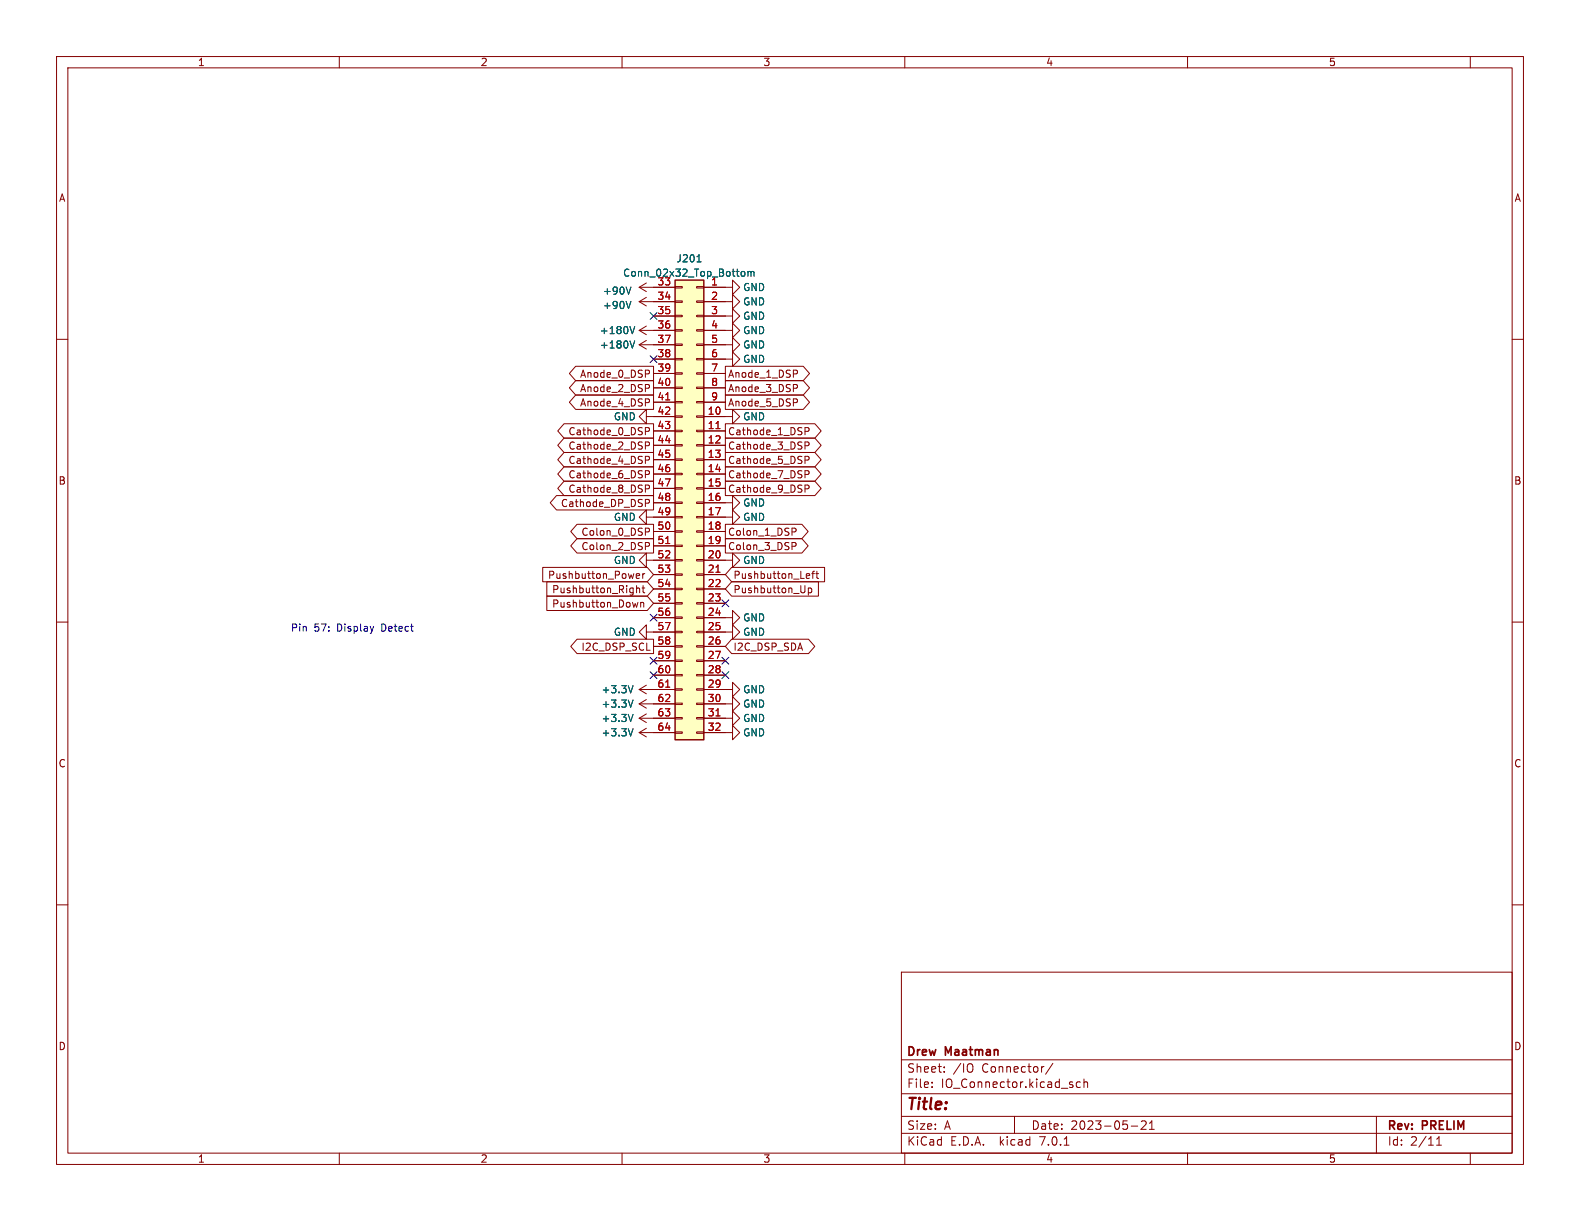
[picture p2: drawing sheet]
<svg xmlns="http://www.w3.org/2000/svg" width="279mm" height="216mm" viewBox="0 0 279 216" stroke-linecap="round" stroke-linejoin="round" font-family="sans-serif">
<g fill="none" stroke="#840000" stroke-width=".18">
<path d="M10 10h259.4v195.9h-259.4zM12 12h255.4v191.9h-255.4zM60 10v2M110 10v2M160 10v2M210 10v2M260 10v2M10 60h2M113 58.4l1.3 .8M113 58.4h6.4M113 53.3l1.3 .8M113 53.3h6.4"/>
<path d="M113 50.8h6.4M113 50.8l1.3 .8M114.3 57.7l-1.3 .7M114.3 52.6l-1.3 .7M114.3 50l-1.3 .8M115.6 55.9h3.8M119.4 58.3h1.2v.2h-1.2zM119.4 55.8h1.2v.2h-1.2zM119.4 53.2h1.2v.3h-1.2zM119.4 50.7h1.2v.2h-1.2zM123.2 58.3h1.3v.2h-1.3zM123.2 55.8h1.3v.2h-1.3z"/>
<path d="M123.2 53.2h1.3v.3h-1.3zM123.2 50.7h1.3v.2h-1.3zM124.5 55.9h5v1.3l1.3-1.3-1.3-1.3v1.3M124.5 58.4h5v1.3l1.3-1.3-1.3-1.2v1.2M124.5 53.3h5v1.3l1.3-1.3-1.3-1.2v1.2M124.5 50.8h5v1.3l1.3-1.3-1.3-1.3v1.3M267.4 60h2M99.7 74.9h15.9v2.6h-15.9l-1.1-1.3zM99.7 77.5h15.9v2.5h-15.9l-1.1-1.3zM101.8 67.3h13.8v2.6h-13.8l-1.1-1.3zM101.8 69.8h13.8v2.6h-13.8l-1.1-1.3zM101.8 64.8h13.8v2.5h-13.8l-1.1-1.3z"/>
<path d="M113 61l1.3 .7M113 61h6.4M114.1 75.6h.5l.3 .3-.2 .3-.6 .1M114.1 78.1h.5l.3 .3-.2 .4h-.6M114.3 73.7v-1.3l-1.3 1.3 1.3 1.2v-1.2h5.1M114.3 60.2l-1.3 .8M114.6 68l.3 .2-.1 .3-.2 .2M114.6 65.4l.3 .3-.1 .3-.2 .1M114.6 70.5l.3 .3-.1 .3-.2 .1M115.6 76.2h3.8M115.6 78.7h3.8M115.6 63.5h3.8"/>
<path d="M115.6 66h3.8M115.6 68.6h3.8M115.6 71.1h3.8M119.4 78.6h1.2v.3h-1.2zM119.4 76.1h1.2v.2h-1.2zM119.4 73.5h1.2v.3h-1.2zM119.4 71h1.2v.2h-1.2zM119.4 68.5h1.2v.2h-1.2zM119.4 65.9h1.2v.3h-1.2zM119.4 63.4h1.2v.2h-1.2zM119.4 60.8h1.2v.3h-1.2zM123.2 78.6h1.3v.3h-1.3z"/>
<path d="M123.2 76.1h1.3v.2h-1.3zM123.2 73.5h1.3v.3h-1.3zM123.2 71h1.3v.2h-1.3zM123.2 68.5h1.3v.2h-1.3zM123.2 65.9h1.3v.3h-1.3zM123.2 63.4h1.3v.2h-1.3zM123.2 60.8h1.3v.3h-1.3zM124.5 61h5v1.2l1.3-1.2-1.3-1.3v1.3M124.5 73.7h5v1.2l1.3-1.2-1.3-1.3v1.3M124.5 63.5h5v-1.3l1.3 1.3-1.3 1.3v-1.3M124.5 76.2h3.8M124.5 78.7h3.8"/>
<path d="M124.5 66h3.8M124.5 68.6h3.8M124.5 71.1h3.8M128.3 64.8h13.7l1.2 1.2-1.2 1.3h-13.7zM128.3 77.5h15.8l1.1 1.2-1.1 1.3h-15.8zM128.3 74.9h15.8l1.1 1.3-1.1 1.3h-15.8zM128.3 69.8h13.7l1.2 1.3-1.2 1.3h-13.7zM128.3 67.3h13.7l1.2 1.3-1.2 1.3h-13.7zM141 65.6v.4M141 68.1v.4M141 70.6v.5M142.4 75.6h.4l.3 .3-.1 .3-.6 .1"/>
<path d="M142.4 78.1h.4l.3 .3-.1 .4h-.6M98.4 87.6h17.2v2.6h-17.2l-1.1-1.3zM99.7 80h15.9v2.6h-15.9l-1.1-1.3zM99.7 82.5h15.9v2.6h-15.9l-1.1-1.3zM99.7 85.1h15.9v2.5h-15.9l-1.1-1.2zM102 95.2h13.6v2.6h-13.6l-1.1-1.3zM102 92.7h13.6v2.6h-13.6l-1.1-1.3zM114.1 80.7h.5l.3 .2-.2 .4-.6 .1M114.1 83.2h.5l.3 .3-.2 .3-.6 .1M114.1 85.8h.5l.3 .2-.2 .4h-.6M114.1 88.3h.5l.3 .3-.2 .3-.6 .1M114.1 93.4h.5l.3 .2-.2 .4-.6 .1"/>
<path d="M114.1 95.9h.5l.3 .3-.2 .3-.6 .1M114.3 99.1v-1.3l-1.3 1.3 1.3 1.2v-1.2h5.1M114.3 91.4v-1.2l-1.3 1.2 1.3 1.3v-1.3h5.1M115.6 81.3h3.8M115.6 83.8h3.8M115.6 86.4h3.8M115.6 88.9h3.8M115.6 94h3.8M115.6 96.5h3.8M119.4 98.9h1.2v.3h-1.2zM119.4 96.4h1.2v.2h-1.2zM119.4 93.9h1.2v.2h-1.2z"/>
<path d="M119.4 91.3h1.2v.3h-1.2zM119.4 88.8h1.2v.2h-1.2zM119.4 86.2h1.2v.3h-1.2zM119.4 83.7h1.2v.2h-1.2zM119.4 81.2h1.2v.2h-1.2zM123.2 98.9h1.3v.3h-1.3zM123.2 96.4h1.3v.2h-1.3zM123.2 93.9h1.3v.2h-1.3zM123.2 91.3h1.3v.3h-1.3zM123.2 88.8h1.3v.2h-1.3zM123.2 86.2h1.3v.3h-1.3zM123.2 83.7h1.3v.2h-1.3z"/>
<path d="M123.2 81.2h1.3v.2h-1.3zM124.5 91.4h5v1.3l1.3-1.3-1.3-1.2v1.2M124.5 99.1h5v1.2l1.3-1.2-1.3-1.3v1.3M124.5 88.9h5v1.3l1.3-1.3-1.3-1.3v1.3M124.5 81.3h3.8M124.5 83.8h3.8M124.5 86.4h3.8M124.5 94h3.8M124.5 96.5h3.8M128.3 95.2h13.5l1.1 1.3-1.1 1.3h-13.5zM128.3 82.5h15.8l1.1 1.3-1.1 1.3h-15.8zM128.3 85.1h15.8l1.1 1.3-1.1 1.2h-15.8z"/>
<path d="M128.3 92.7h13.5l1.1 1.3-1.1 1.3h-13.5zM128.3 80h15.8l1.1 1.3-1.1 1.3h-15.8zM140.1 95.9h.4l.3 .3-.1 .3-.6 .1M140.1 93.4h.4l.3 .2-.1 .4-.6 .1M142.4 83.2h.4l.3 .3-.1 .3-.6 .1M142.4 80.7h.4l.3 .2-.1 .4-.6 .1M142.4 85.8h.4l.3 .2-.1 .4h-.6M10 110h2M96 100.3h18.5l1.1 1.3-1.1 1.3h-18.5zM96.7 102.9h17.8l1.1 1.2-1.1 1.3h-17.8zM96.7 105.4h17.8l1.1 1.3-1.1 1.3h-17.8zM102 113h13.6v2.6h-13.6l-1.1-1.3z"/>
<path d="M112.5 101.9l.6-.2v-.2l-.4-.1-.2 .2 .1 .6h.5M112.6 104.1l.2-.1h.3v.8M112.6 103.5v1.3M112.8 106.5l-.2 .9-.3-.6M113.3 106.5v.9M113.3 106.6l.2-.1 .3 .1v.8M113.5 104h.5M113.7 101.4v.9M113.7 103.5v1.1l.3 .2M114 101.4l-.3 .3M114.3 111.8v1.2l-1.3-1.2 1.3-1.3v1.3h5.1M115.6 101.6h3.8"/>
<path d="M115.6 104.1h3.8M115.6 106.7h3.8M115.6 109.2h3.8M115.6 114.3h3.8M115.6 116.8h3.8M115.6 119.4h3.8M119.4 119.3h1.2v.2h-1.2zM119.4 116.7h1.2v.3h-1.2zM119.4 114.2h1.2v.2h-1.2zM119.4 111.6h1.2v.3h-1.2zM119.4 109.1h1.2v.2h-1.2zM119.4 106.6h1.2v.2h-1.2z"/>
<path d="M119.4 104h1.2v.3h-1.2zM119.4 101.5h1.2v.2h-1.2zM123.2 119.3h1.3v.2h-1.3zM123.2 116.7h1.3v.3h-1.3zM123.2 114.2h1.3v.2h-1.3zM123.2 111.6h1.3v.3h-1.3zM123.2 109.1h1.3v.2h-1.3zM123.2 106.6h1.3v.2h-1.3zM123.2 104h1.3v.3h-1.3zM123.2 101.5h1.3v.2h-1.3zM124.5 111.8h5v1.2l1.3-1.2-1.3-1.3v1.3M124.5 109.2h5v1.3l1.3-1.3-1.3-1.2v1.2"/>
<path d="M124.5 101.6h3.8M124.5 104.1h3.8M124.5 106.7h3.8M124.5 114.3h3.8M124.5 116.8h3.8M124.5 119.4h3.8M129.4 113h13.6l1.1 1.3-1.1 1.3h-13.6l-1.1-1.3zM129.4 100.3h16.4v2.6h-16.4l-1.1-1.3zM129.4 102.9h15.3v2.5h-15.3l-1.1-1.3zM142.9 104v1.2M142.9 104h.4l.2 .2-.1 .6h-.5M143.1 101.5l.1 .2-.6 .2"/>
<path d="M143.5 101.4h.5M144 101l-.3 .2v1.1M144.3 101.4h.5M144.5 101v1.1l.3 .2M267.4 110h2M113 127l1.3 .8M113 127h6.4M113 121.9l1.3 .8M113 121.9h6.4M113 124.5l1.3 .7M113 124.5h6.4M113 129.5l1.3 .8"/>
<path d="M113 129.5h6.4M114.3 126.2l-1.3 .8M114.3 121.2l-1.3 .7M114.3 123.7l-1.3 .8M114.3 128.8l-1.3 .7M119.4 129.4h1.2v.3h-1.2zM119.4 126.9h1.2v.2h-1.2zM119.4 124.3h1.2v.3h-1.2zM119.4 121.8h1.2v.2h-1.2zM123.2 129.4h1.3v.3h-1.3zM123.2 126.9h1.3v.2h-1.3zM123.2 124.3h1.3v.3h-1.3z"/>
<path d="M123.2 121.8h1.3v.2h-1.3zM124.5 124.5h5v1.2l1.3-1.2-1.3-1.3v1.3M124.5 127h5v1.3l1.3-1.3-1.3-1.3v1.3M124.5 129.5h5v1.3l1.3-1.3-1.3-1.2v1.2M124.5 121.9h5v1.3l1.3-1.3-1.3-1.2v1.2M10 160h2M267.4 160h2M159.4 171.9h108v32h-108zM159.4 197.4h108M159.4 193.4h108M159.4 187.4h108M164.8 192.2v.1"/>
<path d="M164.8 191.4v.1M167 189.5v.1M167 188.7v.1M172 188.3v1.1M179.4 197.4v3M186.2 188l-1.3 2M191 191.4l-.4-.1-.3 .3v.4l.2 .2h.5M191.7 191.4l.2-.1 .4 .1v.9M191.7 190.8v1.5M200 199.1h1.2M201.8 198.3l.6-.1 .2 .1 .1 .3-.9 1.1h.9M203.3 199.7h.8"/>
<path d="M203.3 198.6l.4-.4v1.5M243.4 197.4v6.5M60 203.9v2M110 203.9v2M159.4 200.4h108M160 203.9v2M188.2 202.5h.8M210 203.9v2M254 202.5h.9M254 201.4l.5-.4v1.5M260 203.9v2"/>
</g>
<g fill="none" stroke="#006464" stroke-width=".18">
<path d="M111.4 57.7l.4 1.3 .4-1.3M111.6 53.3l-.5 1.3M111.6 50.8l-.5 1.2M123.3 46.3h.7M131.2 48.1l.3-.1 .2 .2v.5l-.2 .1h-.3M132.3 48.1l.3-.1 .2 .2M132.3 48v.8M132.8 48.2l.2-.2 .3 .1v.7M132.8 48.2v.6M111.4 60.3l.4 1.2 .4-1.2M111.9 126.3l-.4 1.3M111.9 121.2l-.4 1.3"/>
<path d="M111.9 123.8l-.4 1.2M111.9 128.9l-.4 1.2"/>
</g>
<path d="M119.4 49.5h5.1v81.3h-5.1z" fill="#ffffc2" stroke="#ffffc2" stroke-width=".18"/>
<path d="M119.4 49.5h5.1v81.3h-5.1z" fill="none" stroke="#840000" stroke-width=".25"/>
<path d="M117.7 70.7h.7M126.6 75.8h.7M117.7 96.1h.7M126.6 101.2h.7M117.7 121.5h.7M126.6 126.6h.7" fill="none" stroke="#a90000" stroke-width=".18"/>
<path d="M66.1 110.8l-.3 .8" fill="none" stroke="#0000c2" stroke-width=".18"/>
<g fill="none" stroke="#000084" stroke-width=".18">
<path d="M115 55.3l1.2 1.2M116.2 55.3l-1.2 1.2M115 62.9l1.2 1.2M116.2 62.9l-1.2 1.2M115 118.8l1.2 1.2M115 116.2l1.2 1.2M115 108.6l1.2 1.2M116.2 118.8l-1.2 1.2M116.2 116.2l-1.2 1.2M116.2 108.6l-1.2 1.2M127.7 106.1l1.2 1.2M127.7 118.8l1.2 1.2"/>
<path d="M127.7 116.2l1.2 1.2M128.9 106.1l-1.2 1.2M128.9 118.8l-1.2 1.2M128.9 116.2l-1.2 1.2"/>
</g>
<text font-size="2.8" fill="#840000" x="160.4" y="196.7">Title:</text>
<g font-size="2.1" fill="#840000">
<text x="160.4" y="189.8">Sheet:</text>
<text x="160.4" y="187">Drew</text>
<text x="167.3" y="187">Maatman</text>
<text x="168.6" y="189.8">/IO</text>
<text x="173.6" y="189.8">Connector/</text>
<text x="160.4" y="192.5">File:</text>
<text x="166.4" y="192.5">IO_Connector.kicad_sch</text>
<text x="160.4" y="202.7">KiCad</text>
<text x="160.4" y="199.9">Size:</text>
<text x="167" y="199.9">A</text>
<text x="168.1" y="202.7">E.D.A.</text>
<text x="176.8" y="202.7">kicad</text>
<text x="182.4" y="199.9">Date:</text>
<text x="183.9" y="202.7">7.0.1</text>
<text x="189.3" y="199.9">2023-05-21</text>
<text x="245.4" y="200.1">Rev:</text>
<text x="245.4" y="202.7">Id:</text>
<text x="249.4" y="202.7">2/11</text>
<text x="251.6" y="200.1">PRELIM</text>
</g>
<g font-size="1.8" fill="#840000">
<text x="35" y="11.8">1</text>
<text x="85" y="11.8">2</text>
<text x="135" y="11.8">3</text>
<text x="185" y="11.8">4</text>
<text x="235" y="11.8">5</text>
<text x="10.4" y="35.8">A</text>
<text x="267.8" y="35.8">A</text>
<text x="102.4" y="69.5">Anode_2_DSP</text>
<text x="102.4" y="67">Anode_0_DSP</text>
<text x="128.7" y="67">Anode_1_DSP</text>
<text x="128.7" y="69.5">Anode_3_DSP</text>
<text x="100.4" y="77.1">Cathode_0_DSP</text>
<text x="102.4" y="72">Anode_4_DSP</text>
<text x="128.7" y="77.1">Cathode_1_DSP</text>
<text x="128.7" y="72">Anode_5_DSP</text>
<text x="100.4" y="79.7">Cathode_2_DSP</text>
<text x="100.4" y="82.2">Cathode_4_DSP</text>
<text x="128.7" y="82.2">Cathode_5_DSP</text>
<text x="128.7" y="79.7">Cathode_3_DSP</text>
<text x="10.3" y="85.8">B</text>
<text x="99.1" y="89.8">Cathode_DP_DSP</text>
<text x="100.4" y="84.7">Cathode_6_DSP</text>
<text x="100.4" y="87.3">Cathode_8_DSP</text>
<text x="128.7" y="84.7">Cathode_7_DSP</text>
<text x="128.7" y="87.3">Cathode_9_DSP</text>
<text x="267.7" y="85.8">B</text>
<text x="102.7" y="94.9">Colon_0_DSP</text>
<text x="128.7" y="94.9">Colon_1_DSP</text>
<text x="102.7" y="97.4">Colon_2_DSP</text>
<text x="128.7" y="97.4">Colon_3_DSP</text>
<text x="96.8" y="102.5">Pushbutton_Power</text>
<text x="97.5" y="105.1">Pushbutton_Right</text>
<text x="97.5" y="107.6">Pushbutton_Down</text>
<text x="129.7" y="102.5">Pushbutton_Left</text>
<text x="129.7" y="105.1">Pushbutton_Up</text>
<text x="102.7" y="115.2">I2C_DSP_SCL</text>
<text x="129.7" y="115.2">I2C_DSP_SDA</text>
<text x="10.3" y="135.8">C</text>
<text x="267.7" y="135.8">C</text>
<text x="10.3" y="185.8">D</text>
<text x="267.7" y="185.8">D</text>
<text x="35" y="205.7">1</text>
<text x="85" y="205.7">2</text>
<text x="135" y="205.7">3</text>
<text x="185" y="205.7">4</text>
<text x="235" y="205.7">5</text>
</g>
<g font-size="1.8" fill="#006464">
<text x="119.6" y="46.5">J201</text>
<text x="106.5" y="52.3">+90V</text>
<text x="110.1" y="49.1">Conn_02x32_Top_Bottom</text>
<text x="131.4" y="51.6">GND</text>
<text x="106" y="59.2">+180V</text>
<text x="106.5" y="54.8">+90V</text>
<text x="131.4" y="56.7">GND</text>
<text x="131.4" y="59.2">GND</text>
<text x="131.4" y="54.2">GND</text>
<text x="106" y="61.8">+180V</text>
<text x="131.4" y="61.8">GND</text>
<text x="131.4" y="64.3">GND</text>
<text x="108.5" y="74.5">GND</text>
<text x="131.4" y="74.5">GND</text>
<text x="131.4" y="89.7">GND</text>
<text x="108.5" y="92.3">GND</text>
<text x="131.4" y="92.3">GND</text>
<text x="108.5" y="99.9">GND</text>
<text x="131.4" y="99.9">GND</text>
<text x="108.5" y="112.6">GND</text>
<text x="131.4" y="112.6">GND</text>
<text x="131.4" y="110">GND</text>
<text x="106.3" y="122.7">+3.3V</text>
<text x="106.3" y="125.3">+3.3V</text>
<text x="131.4" y="125.3">GND</text>
<text x="131.4" y="122.7">GND</text>
<text x="106.3" y="127.8">+3.3V</text>
<text x="106.3" y="130.4">+3.3V</text>
<text x="131.4" y="127.8">GND</text>
<text x="131.4" y="130.4">GND</text>
</g>
<g font-size="1.8" fill="#a90000">
<text x="116.2" y="50.5">33</text>
<text x="116.2" y="53.1">34</text>
<text x="125.7" y="50.5">1</text>
<text x="125.7" y="53.1">2</text>
<text x="116.2" y="55.6">35</text>
<text x="116.2" y="58.2">36</text>
<text x="125.7" y="55.6">3</text>
<text x="125.7" y="58.2">4</text>
<text x="116.2" y="60.7">37</text>
<text x="116.2" y="63.2">38</text>
<text x="116.2" y="65.8">39</text>
<text x="125.7" y="60.7">5</text>
<text x="125.7" y="63.2">6</text>
<text x="125.7" y="65.8">7</text>
<text x="116.2" y="68.3">40</text>
<text x="116.2" y="70.9">41</text>
<text x="125.7" y="68.3">8</text>
<text x="125.7" y="70.9">9</text>
<text x="116.2" y="73.4">42</text>
<text x="116.2" y="75.9">43</text>
<text x="125.1" y="73.4">10</text>
<text x="125.1" y="75.9">11</text>
<text x="116.2" y="78.5">44</text>
<text x="116.2" y="81">45</text>
<text x="116.2" y="83.6">46</text>
<text x="125.1" y="78.5">12</text>
<text x="125.1" y="81">13</text>
<text x="125.1" y="83.6">14</text>
<text x="116.2" y="86.1">47</text>
<text x="116.2" y="88.6">48</text>
<text x="125.1" y="86.1">15</text>
<text x="125.1" y="88.6">16</text>
<text x="116.2" y="91.2">49</text>
<text x="116.2" y="93.7">50</text>
<text x="125.1" y="91.2">17</text>
<text x="125.1" y="93.7">18</text>
<text x="116.2" y="96.3">51</text>
<text x="116.2" y="98.8">52</text>
<text x="116.2" y="101.3">53</text>
<text x="125.1" y="96.3">19</text>
<text x="125.1" y="98.8">20</text>
<text x="125.1" y="101.3">21</text>
<text x="116.2" y="103.9">54</text>
<text x="116.2" y="106.4">55</text>
<text x="125.1" y="103.9">22</text>
<text x="125.1" y="106.4">23</text>
<text x="116.2" y="109">56</text>
<text x="116.2" y="111.5">57</text>
<text x="125.1" y="109">24</text>
<text x="125.1" y="111.5">25</text>
<text x="116.2" y="114">58</text>
<text x="116.2" y="116.6">59</text>
<text x="116.2" y="119.1">60</text>
<text x="125.1" y="114">26</text>
<text x="125.1" y="116.6">27</text>
<text x="125.1" y="119.1">28</text>
<text x="116.2" y="121.7">61</text>
<text x="116.2" y="124.2">62</text>
<text x="125.1" y="121.7">29</text>
<text x="125.1" y="124.2">30</text>
<text x="116.2" y="126.7">63</text>
<text x="116.2" y="129.3">64</text>
<text x="125.1" y="126.7">31</text>
<text x="125.1" y="129.3">32</text>
</g>
<g font-size="1.8" fill="#0000c2">
<text x="51.4" y="111.8">Pin</text>
<text x="55.6" y="111.8">57:</text>
<text x="59.7" y="111.8">Display</text>
<text x="67.6" y="111.8">Detect</text>
</g>
</svg>
